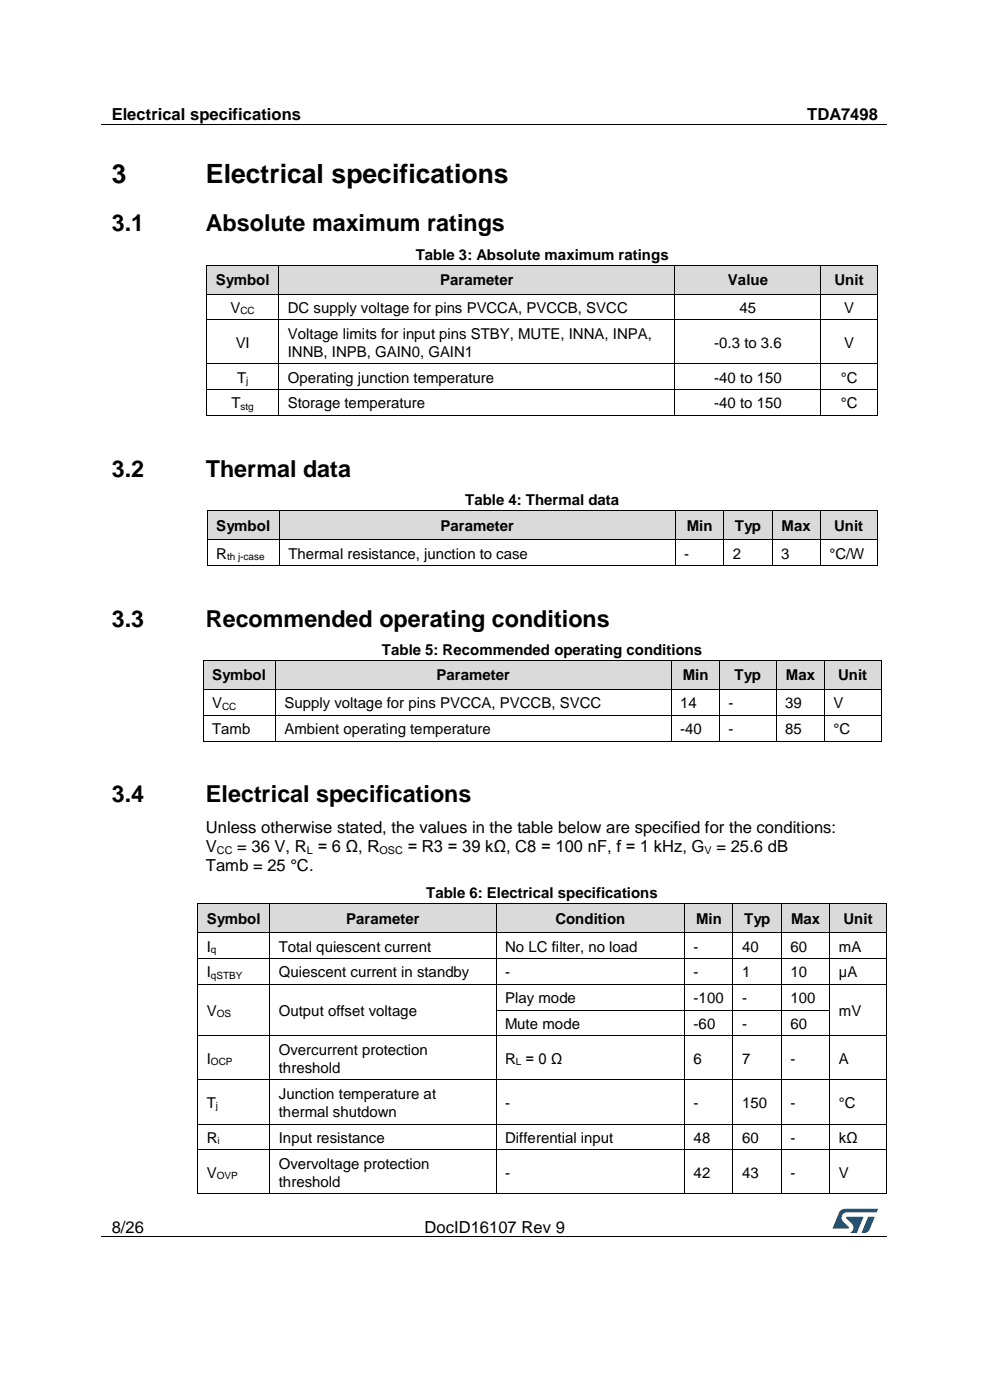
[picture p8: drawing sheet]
<svg xmlns="http://www.w3.org/2000/svg" width="210mm" height="297mm" viewBox="0 0 210 297" stroke-linecap="round" stroke-linejoin="round" font-family="sans-serif">
<path d="M21.5 26.5h166.7M21.5 262.4h166.7" fill="none" stroke="#000" stroke-width=".21"/>
<path d="M105.2 26.4h.1v.1h-.1zM61.6 262.3h.1v.2h-.1zM148 262.3h.1v.2h-.1z" fill="#000"/>
<g fill="#005288">
<path d="M178.2 256.9l.6-.4h.4h7l-.3 .7h-6.1a1.18 1.18 0 0 0-1.2 .7 1.18 1.18 0 0 0 .2 1.3l1.2 1.1v.3h-3.3z"/>
<path d="M184.2 258.2h1.3l-1 2.6a1.31 1.31 0 0 1-1.7 .7z"/>
<path d="M179.6 258.2h3.6l-1.5 3.4h-1.4a1.29 1.29 0 0 0 .4-2l-1.1-1.1z"/>
</g>
<g fill="#dadada">
<path d="M43.9 56.3h15.2v6h-15.2z" fill-rule="evenodd"/>
<path d="M59.2 56.3h83.9v6h-83.9z" fill-rule="evenodd"/>
<path d="M143.2 56.3h30.9v6h-30.9z" fill-rule="evenodd"/>
<path d="M174.2 56.3h11.9v6h-11.9z" fill-rule="evenodd"/>
</g>
<g fill="#dadada">
<path d="M45.8 56.3h11.5v6h-11.5z"/>
<path d="M61.1 56.3h80.2v6h-80.2z"/>
<path d="M145.1 56.3h27.2v6h-27.2z"/>
<path d="M176.1 56.3h8.1v6h-8.1z"/>
</g>
<g fill="#000">
<path d="M43.8 56.2l.1 .1zM59.1 56.2l.1 .1zM143.1 56.2l.1 .1zM174.1 56.2l.1 .1zM186.1 56.2l.1 .1zM43.8 62.3h.1v.2h-.1zM43.8 67.8h.1v.1h-.1zM43.8 77.1h.1v.2h-.1zM43.9 62.3h.2v.2h-.2zM59.1 62.3h.1v.2h-.1zM59.1 67.8h.1v.1h-.1zM59.1 77.1h.1v.2h-.1z"/>
<path d="M59.2 62.3h.2v.2h-.2zM143 62.3h.2v.2h-.2zM143 67.8h.2v.1h-.2zM143 77.1h.2v.2h-.2zM143.2 62.3h.2v.2h-.2zM174 62.3h.2v.2h-.2zM174 67.8h.2v.1h-.2zM174 77.1h.2v.2h-.2zM174.2 62.3h.2v.2h-.2zM186.1 62.3h.1v.2h-.1zM186.1 67.8h.1v.1h-.1zM186.1 77.1h.1v.2h-.1z"/>
<path d="M43.8 82.6h.1v.2h-.1zM43.8 88.1h.1v.1h-.1zM59.1 82.6h.1v.2h-.1zM59.1 88.1h.1v.1h-.1zM143 82.6h.2v.2h-.2zM143 88.1h.2v.1h-.2zM174 82.6h.2v.2h-.2zM174 88.1h.2v.1h-.2zM186.1 82.6h.1v.2h-.1zM186.1 88.1h.1v.1h-.1z"/>
</g>
<g fill="none" stroke="#000" stroke-width=".21">
<path d="M43.9 56.3v6M43.9 56.3h15.2M59.1 56.3v6M59.2 56.3h83.9M143.1 56.3v6M143.2 56.3h30.9M174.1 56.3v6M174.2 56.3h11.9M186.1 56.3v6M43.9 62.5v5.3M43.9 67.9v9.2M43.9 77.3v5.3"/>
<path d="M43.9 67.9h15.2M43.9 77.2h15.2M44.1 62.4h15M59.1 62.5v5.3M59.1 67.9v9.2M59.1 77.3v5.3M59.2 67.9h83.8M59.2 77.2h83.8M59.4 62.4h83.6M143.1 62.5v5.3M143.1 67.9v9.2M143.1 77.3v5.3"/>
<path d="M143.2 67.9h30.8M143.2 77.2h30.8M143.4 62.4h30.6M174.1 62.5v5.3M174.1 67.9v9.2M174.1 77.3v5.3M174.2 67.9h11.9M174.2 77.2h11.9M174.4 62.4h11.7M186.1 62.5v5.3M186.1 67.9v9.2M186.1 77.3v5.3"/>
<path d="M43.9 82.8v5.3M43.9 82.7h15.2M43.9 88.1h15.2M59.1 82.8v5.3M59.2 82.7h83.8M59.2 88.1h83.8M143.1 82.8v5.3M143.2 82.7h30.8M143.2 88.1h30.8M174.1 82.8v5.3M174.2 82.7h11.9M174.2 88.1h11.9"/>
<path d="M186.1 82.8v5.3"/>
</g>
<g fill="#dadada">
<path d="M44 108.4h15.2v6h-15.2z" fill-rule="evenodd"/>
<path d="M59.3 108.4h83.9v6h-83.9z" fill-rule="evenodd"/>
<path d="M143.3 108.4h10.2v6h-10.2z" fill-rule="evenodd"/>
<path d="M153.6 108.4h10.1v6h-10.1z" fill-rule="evenodd"/>
<path d="M163.8 108.4h10.2v6h-10.2z" fill-rule="evenodd"/>
<path d="M174.1 108.4h11.9v6h-11.9z" fill-rule="evenodd"/>
</g>
<g fill="#dadada">
<path d="M45.9 108.4h11.5v6h-11.5z"/>
<path d="M61.2 108.4h80.2v6h-80.2z"/>
<path d="M145.2 108.4h6.4v6h-6.4z"/>
<path d="M155.4 108.4h6.5v6h-6.5z"/>
<path d="M165.7 108.4h6.5v6h-6.5z"/>
<path d="M176 108.4h8.1v6h-8.1z"/>
</g>
<g fill="#000">
<path d="M43.9 114.4h.1v.2h-.1zM43.9 108.3l.1 .1zM44 114.4h.2v.2h-.2zM59.2 114.4h.2v.2h-.2zM59.2 108.3l.1 .1zM59.4 114.4h.1v.2h-.1zM143.2 114.4h.1v.2h-.1zM143.2 108.3l.1 .1zM143.3 114.4h.2v.2h-.2zM153.4 114.4h.2v.2h-.2zM153.5 108.3v.1zM153.6 114.4h.2v.2h-.2z"/>
<path d="M163.7 114.4h.2v.2h-.2zM163.7 108.3l.1 .1zM163.9 114.4h.1v.2h-.1zM173.9 114.4h.2v.2h-.2zM174 108.3l.1 .1zM174.1 114.4h.2v.2h-.2zM186 114.4h.1v.2h-.1zM186 108.3l.1 .1zM43.9 119.9h.1v.2h-.1zM59.2 119.9h.2v.2h-.2zM143.2 119.9h.1v.2h-.1zM153.4 119.9h.2v.2h-.2z"/>
<path d="M163.7 119.9h.2v.2h-.2zM173.9 119.9h.2v.2h-.2zM186 119.9h.1v.2h-.1z"/>
</g>
<g fill="none" stroke="#000" stroke-width=".21">
<path d="M43.9 108.4v6M43.9 114.6v5.3M44 108.4h15.2M44 120h15.2M44.2 114.5h15M59.3 114.6v5.3M59.3 108.4v6M59.3 108.4h83.9M59.4 120h83.8M59.5 114.5h83.7M143.3 108.4v6M143.3 114.6v5.3"/>
<path d="M143.3 108.4h10.2M143.3 120h10.1M143.5 114.5h9.9M153.5 108.4v6M153.5 114.6v5.3M153.5 108.4h10.2M153.6 120h10.1M153.8 114.5h9.9M163.8 108.4v6M163.8 114.6v5.3M163.8 108.4h10.2M163.9 120h10"/>
<path d="M164 114.5h9.9M174 114.6v5.3M174 108.4v6M174.1 108.4h11.9M174.1 120h11.9M174.3 114.5h11.7M186.1 108.4v6M186.1 114.6v5.3"/>
</g>
<g fill="#dadada">
<path d="M43.1 140.2h15.3v6h-15.3z" fill-rule="evenodd"/>
<path d="M58.4 140.2h84v6h-84z" fill-rule="evenodd"/>
<path d="M142.5 140.2h10.1v6h-10.1z" fill-rule="evenodd"/>
<path d="M152.7 140.2h11.9v6h-11.9z" fill-rule="evenodd"/>
<path d="M164.7 140.2h10.2v6h-10.2z" fill-rule="evenodd"/>
<path d="M175 140.2h11.9v6h-11.9z" fill-rule="evenodd"/>
</g>
<g fill="#dadada">
<path d="M45 140.2h11.5v6h-11.5z"/>
<path d="M60.3 140.2h80.2v6h-80.2z"/>
<path d="M144.3 140.2h6.4v6h-6.4z"/>
<path d="M154.6 140.2h8.2v6h-8.2z"/>
<path d="M166.6 140.2h6.4v6h-6.4z"/>
<path d="M176.8 140.2h8.2v6h-8.2z"/>
</g>
<g fill="#000">
<path d="M43 146.2h.2v.2h-.2zM43 151.7h.2v.1h-.2zM43 157.2h.2v.2h-.2zM43.1 140.1v.1zM43.2 146.2h.1v.2h-.1zM58.3 146.2h.2v.2h-.2zM58.3 151.7h.2v.1h-.2zM58.3 157.2h.2v.2h-.2zM58.3 140.1l.1 .1zM58.5 146.2h.1v.2h-.1zM142.3 146.2h.2v.2h-.2zM142.3 151.7h.2v.1h-.2z"/>
<path d="M142.3 157.2h.2v.2h-.2zM142.3 140.1l.1 .1zM142.5 146.2h.1v.2h-.1zM152.6 146.2h.1v.2h-.1zM152.6 151.7h.1v.1h-.1zM152.6 157.2h.1v.2h-.1zM152.6 140.1l.1 .1zM152.7 146.2h.2v.2h-.2zM164.5 146.2h.2v.2h-.2zM164.5 151.7h.2v.1h-.2zM164.5 157.2h.2v.2h-.2zM164.6 140.1l.1 .1z"/>
<path d="M164.7 146.2h.2v.2h-.2zM174.8 146.2h.2v.2h-.2zM174.8 151.7h.2v.1h-.2zM174.8 157.2h.2v.2h-.2zM174.9 140.1l.1 .1zM175 146.2h.2v.2h-.2zM186.8 146.2h.2v.2h-.2zM186.8 151.7h.2v.1h-.2zM186.8 157.2h.2v.2h-.2zM186.9 140.1v.1z"/>
</g>
<g fill="none" stroke="#000" stroke-width=".21">
<path d="M43.1 140.2v6M43.1 146.4v5.3M43.1 151.8v5.4M43.1 140.2h15.2M43.2 151.8h15.1M43.2 157.3h15.1M43.3 146.3h15M58.4 140.2v6M58.4 146.4v5.3M58.4 151.8v5.4M58.4 140.2h83.9M58.5 151.8h83.8"/>
<path d="M58.5 157.3h83.8M58.6 146.3h83.7M142.4 140.2v6M142.4 146.4v5.3M142.4 151.8v5.4M142.4 140.2h10.2M142.5 151.8h10.1M142.5 157.3h10.1M142.6 146.3h10M152.7 140.2v6M152.7 146.4v5.3M152.7 151.8v5.4"/>
<path d="M152.7 140.2h11.9M152.7 151.8h11.8M152.7 157.3h11.8M152.9 146.3h11.6M164.6 140.2v6M164.6 146.4v5.3M164.6 151.8v5.4M164.7 140.2h10.2M164.7 151.8h10.1M164.7 157.3h10.1M164.9 146.3h9.9M174.9 140.2v6"/>
<path d="M174.9 146.4v5.3M174.9 151.8v5.4M175 140.2h11.9M175 151.8h11.8M175 157.3h11.8M175.2 146.3h11.6M186.9 140.2v6M186.9 146.4v5.3M186.9 151.8v5.4"/>
</g>
<g fill="#dadada">
<path d="M42 191.8h15.2v6h-15.2z" fill-rule="evenodd"/>
<path d="M57.3 191.8h47.9v6h-47.9z" fill-rule="evenodd"/>
<path d="M105.3 191.8h39.9v6h-39.9z" fill-rule="evenodd"/>
<path d="M145.3 191.8h10.2v6h-10.2z" fill-rule="evenodd"/>
<path d="M155.6 191.8h10.1v6h-10.1z" fill-rule="evenodd"/>
<path d="M165.8 191.8h10.2v6h-10.2z" fill-rule="evenodd"/>
<path d="M176.1 191.8h11.9v6h-11.9z" fill-rule="evenodd"/>
</g>
<g fill="#dadada">
<path d="M43.9 191.8h11.5v6h-11.5z"/>
<path d="M59.1 191.8h44.2v6h-44.2z"/>
<path d="M107.1 191.8h36.2v6h-36.2z"/>
<path d="M147.2 191.8h6.4v6h-6.4z"/>
<path d="M157.4 191.8h6.5v6h-6.5z"/>
<path d="M167.7 191.8h6.5v6h-6.5z"/>
<path d="M178 191.8h8.1v6h-8.1z"/>
</g>
<g fill="#000">
<path d="M41.9 197.8h.1v.2h-.1zM41.9 191.7l.1 .1zM42 197.8h.2v.2h-.2zM57.1 197.8h.2v.2h-.2zM57.2 191.7l.1 .1zM57.3 197.8h.2v.2h-.2zM105.2 197.8h.1v.2h-.1zM105.2 191.7l.1 .1zM105.3 197.8h.2v.2h-.2zM145.2 197.8h.1v.2h-.1zM145.2 191.7l.1 .1zM145.3 197.8h.2v.2h-.2z"/>
<path d="M155.4 197.8h.2v.2h-.2zM155.4 191.7l.1 .1zM155.6 197.8h.1v.2h-.1zM165.7 197.8h.2v.2h-.2zM165.7 191.7l.1 .1zM165.9 197.8h.1v.2h-.1zM175.9 197.8h.2v.2h-.2zM176 191.7l.1 .1zM176.1 197.8h.2v.2h-.2zM188 197.8h.1v.2h-.1zM188 191.7l.1 .1zM41.9 203.3h.1v.2h-.1z"/>
<path d="M41.9 208.7h.1v.2h-.1zM41.9 214.2h.1v.2h-.1zM41.9 219.7h.1v.1h-.1zM57.1 203.3h.2v.2h-.2zM57.1 208.7h.2v.2h-.2zM57.1 214.2h.2v.2h-.2zM57.1 219.7h.2v.1h-.2zM105.2 203.3h.1v.2h-.1zM105.2 208.7h.1v.2h-.1zM105.2 214.2h.1v.2h-.1zM105.2 219.7h.1v.1h-.1zM145.2 203.3h.1v.2h-.1z"/>
<path d="M145.2 208.7h.1v.2h-.1zM145.2 214.2h.1v.2h-.1zM145.2 219.7h.1v.1h-.1zM155.4 203.3h.2v.2h-.2zM155.4 208.7h.2v.2h-.2zM155.4 214.2h.2v.2h-.2zM155.4 219.7h.2v.1h-.2zM165.7 203.3h.2v.2h-.2zM165.7 208.7h.2v.2h-.2zM165.7 214.2h.2v.2h-.2zM165.7 219.7h.2v.1h-.2zM175.9 203.3h.2v.2h-.2z"/>
<path d="M175.9 208.7h.2v.2h-.2zM175.9 214.2h.2v.2h-.2zM175.9 219.7h.2v.1h-.2zM188 203.3h.1v.2h-.1zM188 208.7h.1v.2h-.1zM188 214.2h.1v.2h-.1zM188 219.7h.1v.1h-.1zM41.9 229h.1v.2h-.1zM41.9 238.4h.1v.1h-.1zM57.1 229h.2v.2h-.2zM57.1 238.4h.2v.1h-.2zM105.2 229h.1v.2h-.1z"/>
<path d="M105.2 238.4h.1v.1h-.1zM145.2 229h.1v.2h-.1zM145.2 238.4h.1v.1h-.1zM155.4 229h.2v.2h-.2zM155.4 238.4h.2v.1h-.2zM165.7 229h.2v.2h-.2zM165.7 238.4h.2v.1h-.2zM175.9 229h.2v.2h-.2zM175.9 238.4h.2v.1h-.2zM188 229h.1v.2h-.1zM188 238.4h.1v.1h-.1zM41.9 243.8h.1v.2h-.1z"/>
<path d="M41.9 253.2h.1v.2h-.1zM57.1 243.8h.2v.2h-.2zM57.1 253.2h.2v.2h-.2zM105.2 243.8h.1v.2h-.1zM105.2 253.2h.1v.2h-.1zM145.2 243.8h.1v.2h-.1zM145.2 253.2h.1v.2h-.1zM155.4 243.8h.2v.2h-.2zM155.4 253.2h.2v.2h-.2zM165.7 243.8h.2v.2h-.2zM165.7 253.2h.2v.2h-.2zM175.9 243.8h.2v.2h-.2z"/>
<path d="M175.9 253.2h.2v.2h-.2zM188 243.8h.1v.2h-.1zM188 253.2h.1v.2h-.1z"/>
</g>
<g fill="none" stroke="#000" stroke-width=".21">
<path d="M42 191.8v6M42 198v5.3M42 191.8h15.2M42.2 197.9h14.9M57.2 191.8v6M57.2 198v5.3M57.3 191.8h47.9M57.5 197.9h47.7M105.2 198v5.3M105.2 191.8v6M105.3 191.8h39.9M105.5 197.9h39.7"/>
<path d="M145.2 191.8v6M145.2 198v5.3M145.3 191.8h10.1M145.5 197.9h9.9M155.5 198v5.3M155.5 191.8v6M155.5 191.8h10.2M155.7 197.9h10M165.8 191.8v6M165.8 198v5.3M165.8 191.8h10.2M166 197.9h9.9"/>
<path d="M176 191.8v6M176 198v5.3M176.1 191.8h11.9M176.3 197.9h11.7M188 191.8v6M188 198v5.3M42 203.5v5.2M42 208.9v5.3M42 214.4v5.3M42 219.8v9.2M42 203.4h15.1M42 208.8h15.1"/>
<path d="M42 219.8h15.1M57.2 203.5v5.2M57.2 208.9v5.3M57.2 214.4v5.3M57.2 219.8v9.2M57.3 203.4h47.9M57.3 208.8h47.9M57.3 219.8h47.9M105.2 203.5v5.2M105.2 208.9v5.3M105.2 214.4v5.3M105.2 219.8v9.2"/>
<path d="M105.3 203.4h39.9M105.3 208.8h39.9M105.3 214.3h39.9M105.3 219.8h39.9M145.2 203.5v5.2M145.2 208.9v5.3M145.2 214.4v5.3M145.2 219.8v9.2M145.3 203.4h10.1M145.3 208.8h10.1M145.3 214.3h10.1M145.3 219.8h10.1"/>
<path d="M155.5 203.5v5.2M155.5 208.9v5.3M155.5 214.4v5.3M155.5 219.8v9.2M155.6 203.4h10.1M155.6 208.8h10.1M155.6 214.3h10.1M155.6 219.8h10.1M165.8 203.5v5.2M165.8 208.9v5.3M165.8 214.4v5.3M165.8 219.8v9.2"/>
<path d="M165.9 203.4h10M165.9 208.8h10M165.9 214.3h10M165.9 219.8h10M176 203.5v5.2M176 208.9v5.3M176 214.4v5.3M176 219.8v9.2M176.1 203.4h11.9M176.1 208.8h11.9M176.1 219.8h11.9M188 203.5v5.2"/>
<path d="M188 208.9v5.3M188 214.4v5.3M188 219.8v9.2M42 229.2v9.2M42 238.5v5.3M42 229.1h15.1M42 238.5h15.1M57.2 229.2v9.2M57.2 238.5v5.3M57.3 229.1h47.9M57.3 238.5h47.9M105.2 229.2v9.2"/>
<path d="M105.2 238.5v5.3M105.3 229.1h39.9M105.3 238.5h39.9M145.2 229.2v9.2M145.2 238.5v5.3M145.3 229.1h10.1M145.3 238.5h10.1M155.5 229.2v9.2M155.5 238.5v5.3M155.6 229.1h10.1M155.6 238.5h10.1M165.8 229.2v9.2"/>
<path d="M165.8 238.5v5.3M165.9 229.1h10M165.9 238.5h10M176 229.2v9.2M176 238.5v5.3M176.1 229.1h11.9M176.1 238.5h11.9M188 229.2v9.2M188 238.5v5.3M42 244v9.2M42 243.9h15.1M42 253.3h15.1"/>
<path d="M57.2 244v9.2M57.3 243.9h47.9M57.3 253.3h47.9M105.2 244v9.2M105.3 243.9h39.9M105.3 253.3h39.9M145.2 244v9.2M145.3 243.9h10.1M145.3 253.3h10.1M155.5 244v9.2M155.6 243.9h10.1M155.6 253.3h10.1"/>
<path d="M165.8 244v9.2M165.9 243.9h10M165.9 253.3h10M176 244v9.2M176.1 243.9h11.9M176.1 253.3h11.9M188 244v9.2"/>
</g>
<g font-size="5.6">
<text x="23.7" y="38.9">3</text>
<text x="43.7" y="38.9">Electrical specifications</text>
</g>
<g font-size="5">
<text x="23.7" y="49">3.1</text>
<text x="43.7" y="49">Absolute maximum ratings</text>
<text x="23.7" y="101.1">3.2</text>
<text x="43.7" y="101.1">Thermal data</text>
<text x="23.7" y="132.9">3.3</text>
<text x="43.7" y="132.9">Recommended operating conditions</text>
<text x="23.7" y="170.2">3.4</text>
<text x="43.7" y="170.2">Electrical specifications</text>
</g>
<g font-size="3.5">
<text x="23.7" y="25.5">Electrical specifications</text>
<text x="171.2" y="25.5">TDA7498</text>
<text x="43.7" y="176.7">Unless otherwise stated, the values in the table below are specified for the conditions:</text>
<text x="43.7" y="180.7">V</text>
<text x="43.7" y="184.8">Tamb = 25 °C.</text>
<text x="50.3" y="180.7">= 36 V, R = 6 Ω, R</text>
<text x="86.5" y="180.7">= R3 = 39 kΩ, C8 = 100 nF, f = 1 kHz, G</text>
<text x="152" y="180.7">= 25.6 dB</text>
<text x="23.7" y="261.5">8/26</text>
<text x="90.1" y="261.5">DocID16107 Rev 9</text>
</g>
<g font-size="3.2">
<text x="88.2" y="55.1">Table 3: Absolute maximum ratings</text>
<text x="45.8" y="60.5">Symbol</text>
<text x="93.4" y="60.5">Parameter</text>
<text x="154.4" y="60.5">Value</text>
<text x="177" y="60.5">Unit</text>
<text x="48.9" y="66.4">V</text>
<text x="61" y="66.4">DC supply voltage for pins PVCCA, PVCCB, SVCC</text>
<text x="61" y="71.8">Voltage limits for input pins STBY, MUTE, INNA, INPA,</text>
<text x="156.9" y="66.4">45</text>
<text x="179.1" y="66.4">V</text>
<text x="50" y="73.8">VI</text>
<text x="61" y="75.7">INNB, INPB, GAIN0, GAIN1</text>
<text x="151.5" y="73.8">-0.3 to 3.6</text>
<text x="179.1" y="73.8">V</text>
<text x="50.3" y="81.2">T</text>
<text x="61" y="81.2">Operating junction temperature</text>
<text x="151.5" y="81.2">-40 to 150</text>
<text x="178.4" y="81.2">°C</text>
<text x="49.1" y="86.7">T</text>
<text x="61" y="86.7">Storage temperature</text>
<text x="151.5" y="86.7">-40 to 150</text>
<text x="178.4" y="86.7">°C</text>
<text x="98.7" y="107.2">Table 4: Thermal data</text>
<text x="45.9" y="112.6">Symbol</text>
<text x="93.5" y="112.6">Parameter</text>
<text x="145.7" y="112.6">Min</text>
<text x="155.9" y="112.6">Typ</text>
<text x="165.8" y="112.6">Max</text>
<text x="177" y="112.6">Unit</text>
<text x="45.9" y="118.5">R</text>
<text x="61.2" y="118.5">Thermal resistance, junction to case</text>
<text x="145.2" y="118.5">-</text>
<text x="155.4" y="118.5">2</text>
<text x="165.7" y="118.5">3</text>
<text x="176" y="118.5">°C/W</text>
<text x="81" y="139">Table 5: Recommended operating conditions</text>
<text x="45" y="144.4">Symbol</text>
<text x="92.6" y="144.4">Parameter</text>
<text x="144.8" y="144.4">Min</text>
<text x="155.8" y="144.4">Typ</text>
<text x="166.7" y="144.4">Max</text>
<text x="177.8" y="144.4">Unit</text>
<text x="45" y="150.3">V</text>
<text x="45" y="155.7">Tamb</text>
<text x="60.3" y="150.3">Supply voltage for pins PVCCA, PVCCB, SVCC</text>
<text x="60.3" y="155.7">Ambient operating temperature</text>
<text x="144.3" y="150.3">14</text>
<text x="144.3" y="155.7">-40</text>
<text x="154.6" y="150.3">-</text>
<text x="154.6" y="155.7">-</text>
<text x="166.6" y="150.3">39</text>
<text x="166.6" y="155.7">85</text>
<text x="176.8" y="150.3">V</text>
<text x="176.8" y="155.7">°C</text>
<text x="90.4" y="190.6">Table 6: Electrical specifications</text>
<text x="43.9" y="196">Symbol</text>
<text x="73.4" y="196">Parameter</text>
<text x="117.8" y="196">Condition</text>
<text x="147.7" y="196">Min</text>
<text x="157.9" y="196">Typ</text>
<text x="167.8" y="196">Max</text>
<text x="178.9" y="196">Unit</text>
<text x="43.9" y="201.9">I</text>
<text x="59.1" y="201.9">Total quiescent current</text>
<text x="107.1" y="201.9">No LC filter, no load</text>
<text x="147.2" y="201.9">-</text>
<text x="157.4" y="201.9">40</text>
<text x="167.7" y="201.9">60</text>
<text x="178" y="201.9">mA</text>
<text x="43.9" y="207.3">I</text>
<text x="59.1" y="207.3">Quiescent current in standby</text>
<text x="107.1" y="207.3">-</text>
<text x="147.2" y="207.3">-</text>
<text x="157.4" y="207.3">1</text>
<text x="167.7" y="207.3">10</text>
<text x="178" y="207.3">µA</text>
<text x="43.9" y="215.5">V</text>
<text x="59.1" y="215.5">Output offset voltage</text>
<text x="107.1" y="212.8">Play mode</text>
<text x="147.2" y="212.8">-100</text>
<text x="157.4" y="212.8">-</text>
<text x="167.7" y="212.8">100</text>
<text x="178" y="215.5">mV</text>
<text x="107.1" y="218.3">Mute mode</text>
<text x="147.2" y="218.3">-60</text>
<text x="157.4" y="218.3">-</text>
<text x="167.7" y="218.3">60</text>
<text x="43.9" y="225.7">I</text>
<text x="59.1" y="223.7">Overcurrent protection</text>
<text x="59.1" y="227.6">threshold</text>
<text x="107.1" y="225.7">R = 0 Ω</text>
<text x="147.2" y="225.7">6</text>
<text x="157.4" y="225.7">7</text>
<text x="167.7" y="225.7">-</text>
<text x="178" y="225.7">A</text>
<text x="59.1" y="233.1">Junction temperature at</text>
<text x="43.9" y="235">T</text>
<text x="59.1" y="236.9">thermal shutdown</text>
<text x="107.1" y="235">-</text>
<text x="147.1" y="235">-</text>
<text x="157.4" y="235">150</text>
<text x="167.7" y="235">-</text>
<text x="178" y="235">°C</text>
<text x="43.9" y="242.4">R</text>
<text x="59.1" y="242.4">Input resistance</text>
<text x="107.1" y="242.4">Differential input</text>
<text x="147.2" y="242.4">48</text>
<text x="157.4" y="242.4">60</text>
<text x="167.7" y="242.4">-</text>
<text x="178" y="242.4">kΩ</text>
<text x="43.9" y="249.9">V</text>
<text x="59.1" y="247.9">Overvoltage protection</text>
<text x="59.1" y="251.8">threshold</text>
<text x="107.1" y="249.9">-</text>
<text x="147.1" y="249.9">42</text>
<text x="157.4" y="249.9">43</text>
<text x="167.7" y="249.9">-</text>
<text x="178" y="249.9">V</text>
</g>
<g font-size="2.3">
<text x="46" y="181.3">CC</text>
<text x="65.1" y="181.3">L</text>
<text x="80.5" y="181.3">OSC</text>
<text x="149.5" y="181.3">V</text>
</g>
<g font-size="2.1">
<text x="51" y="66.7">CC</text>
<text x="52.2" y="81.5">j</text>
<text x="51" y="87">stg</text>
<text x="48.2" y="118.8">th j-case</text>
<text x="47.1" y="150.6">CC</text>
<text x="44.7" y="202.2">q</text>
<text x="44.7" y="207.7">qSTBY</text>
<text x="46" y="215.9">OS</text>
<text x="44.7" y="226">OCP</text>
<text x="109.4" y="226">L</text>
<text x="45.8" y="235.4">j</text>
<text x="46.1" y="242.8">i</text>
<text x="46" y="250.2">OVP</text>
</g>
</svg>
